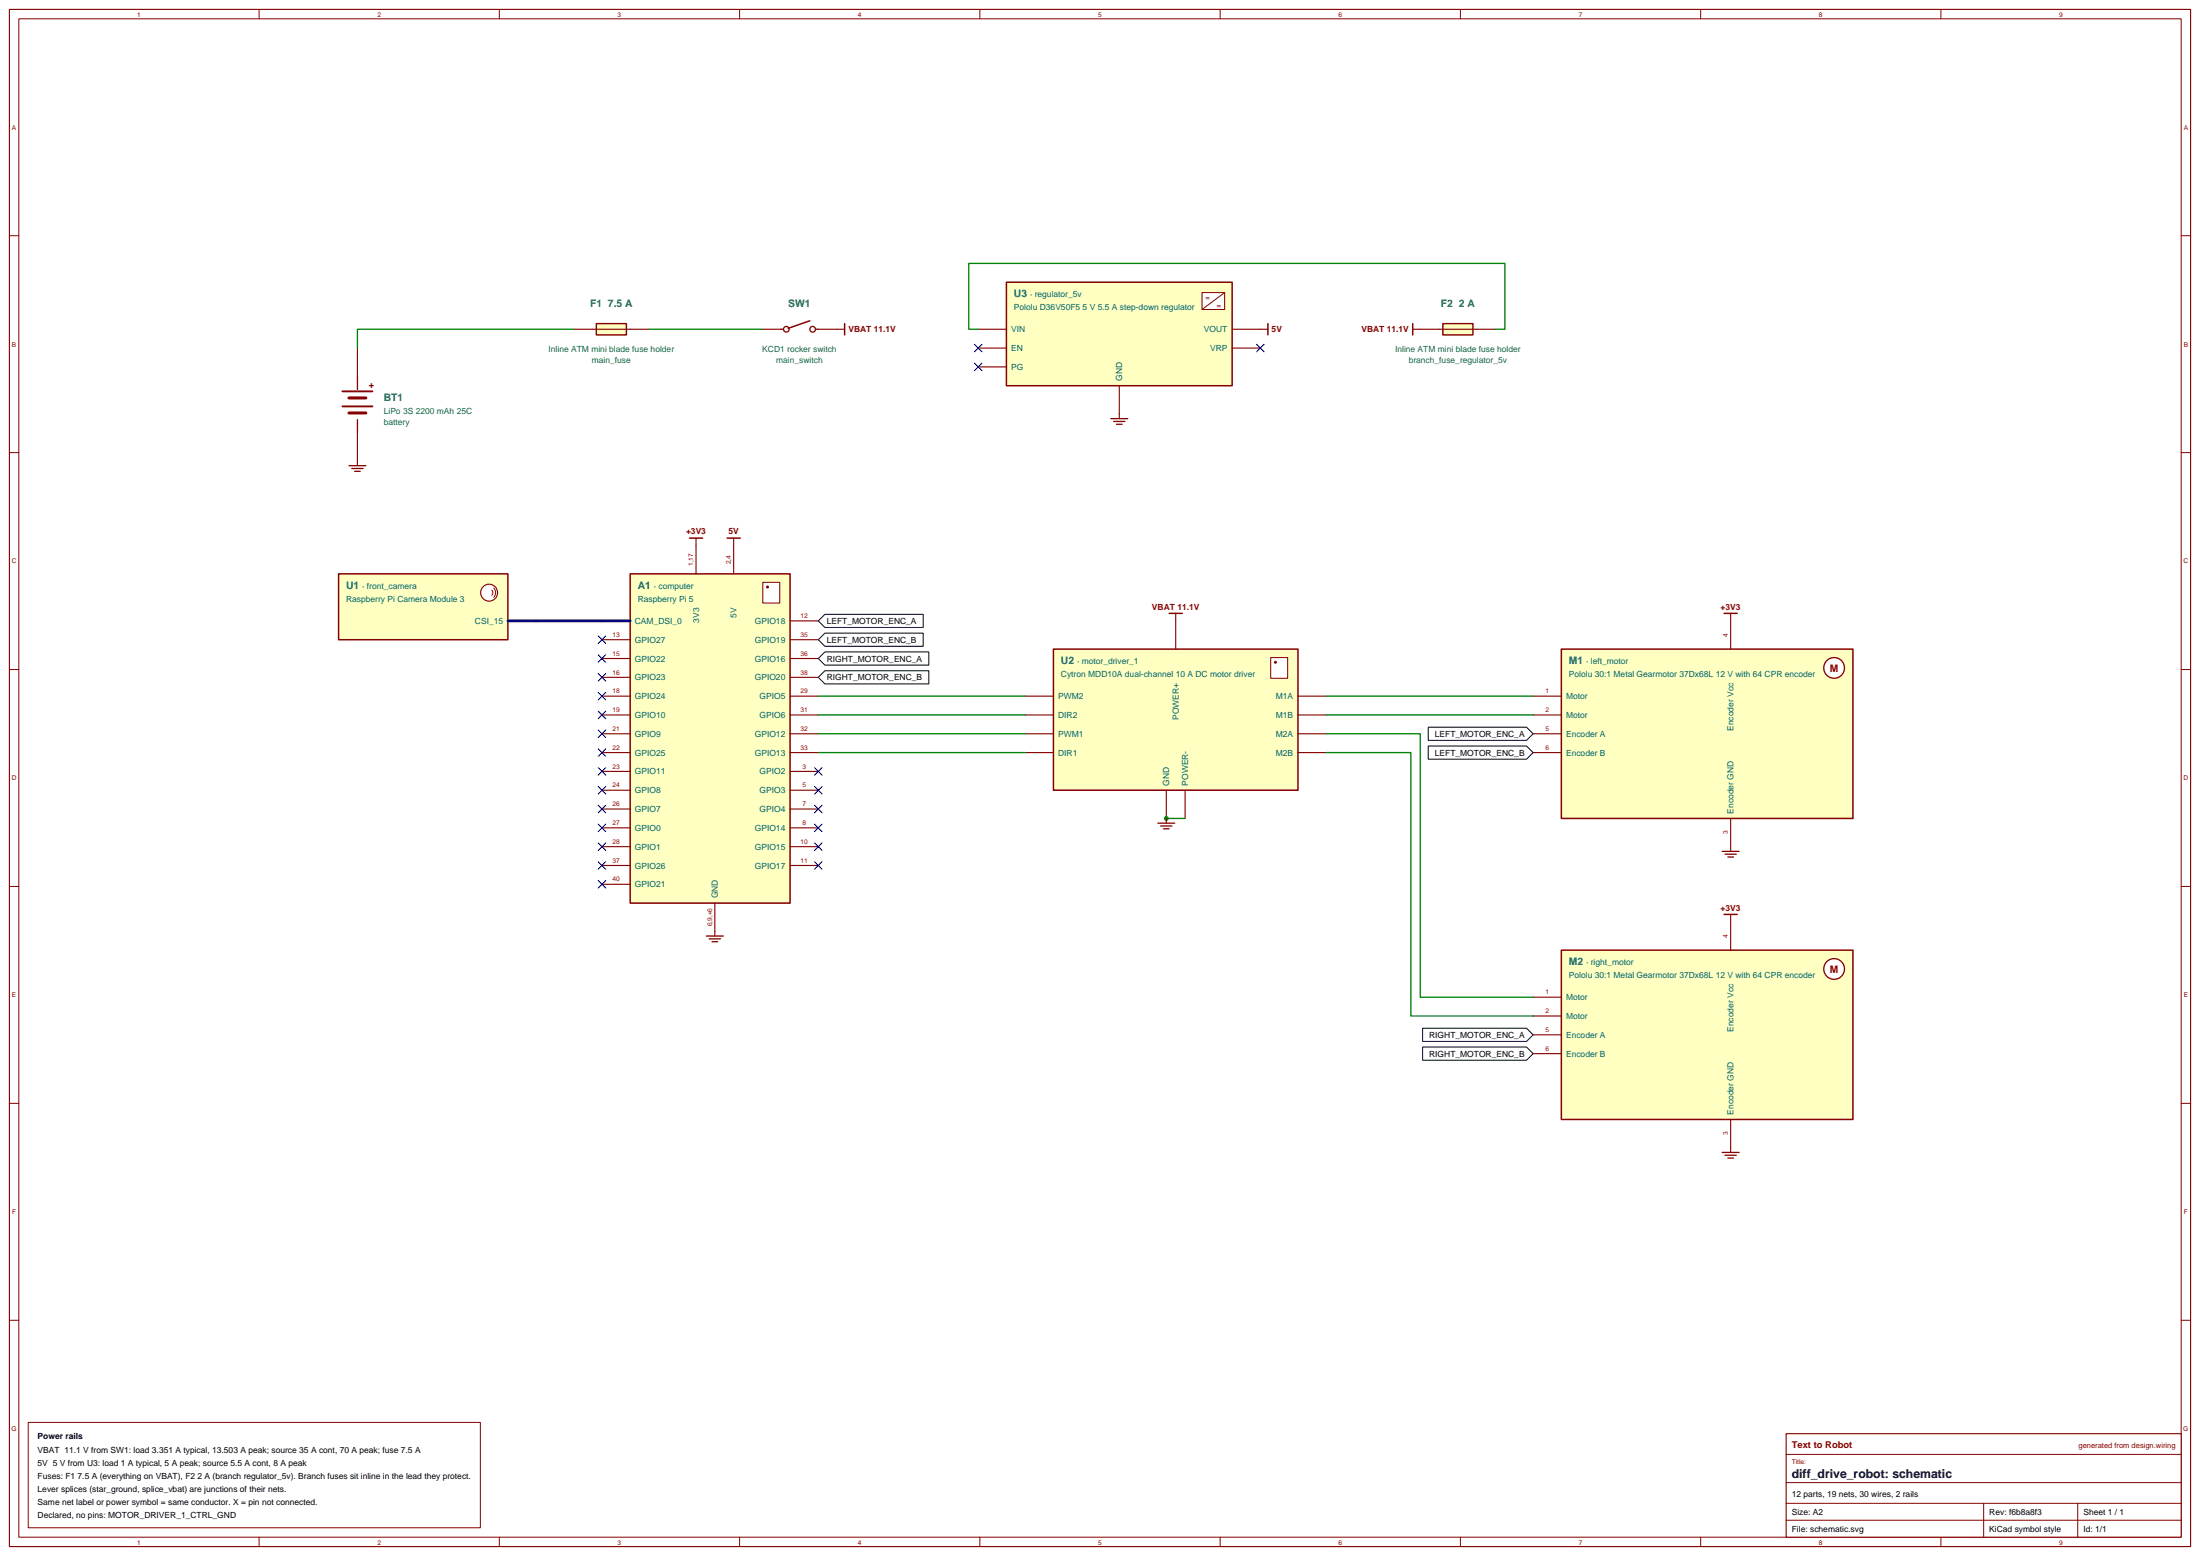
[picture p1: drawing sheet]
<svg xmlns="http://www.w3.org/2000/svg" width="825mm" height="583mm" viewBox="0 0 825 583" stroke-linecap="round" stroke-linejoin="round" font-family="sans-serif">
<path d="M3.5 3.5h818.1v576.5h-818.1z" fill="none" stroke="#850000" stroke-width=".42"/>
<g fill="none" stroke="#850000" stroke-width=".38">
<path d="M7.1 7.1h811v569.3h-811zM97.2 3.5v3.6M187.3 3.5v3.6M277.4 3.5v3.6M367.5 3.5v3.6M457.6 3.5v3.6M547.7 3.5v3.6M637.9 3.5v3.6M728 3.5v3.6M3.5 88.4h3.6M818.1 88.4h3.5M3.5 169.7h3.6"/>
<path d="M818.1 169.7h3.5M3.5 251.1h3.6M818.1 251.1h3.5M3.5 332.4h3.6M818.1 332.4h3.5M3.5 413.8h3.6M818.1 413.8h3.5M3.5 495.1h3.6M818.1 495.1h3.5M97.2 576.4v3.6M187.3 576.4v3.6M277.4 576.4v3.6"/>
<path d="M367.5 576.4v3.6M457.6 576.4v3.6M547.7 576.4v3.6M637.9 576.4v3.6M728 576.4v3.6"/>
</g>
<path d="M585.6 243.4h109.4v63.5h-109.4z" fill="#ffffc2" stroke="#850000" stroke-width=".56"/>
<circle cx="687.9" cy="250.5" r="3.9" fill="#fff" stroke="#850000" stroke-width=".49"/>
<path d="M649.1 232.8v10.6M575 261.1h10.6M575 268.1h10.6M575 275.2h10.6M575 282.2h10.6M649.1 306.9v10.6" fill="none" stroke="#850000" stroke-width=".42"/>
<path d="M585.6 356.3h109.4v63.5h-109.4z" fill="#ffffc2" stroke="#850000" stroke-width=".56"/>
<circle cx="687.9" cy="363.4" r="3.9" fill="#fff" stroke="#850000" stroke-width=".49"/>
<path d="M134.1 130.5v10.6M134.1 162.3v10.6M649.1 345.7v10.6M575 373.9h10.6M575 381h10.6M575 388.1h10.6M575 395.1h10.6M649.1 419.8v10.6" fill="none" stroke="#850000" stroke-width=".42"/>
<path d="M134.1 141.1v5M134.1 157.3v5" fill="none" stroke="#850000" stroke-width=".49"/>
<path d="M128.4 146.8h11.3M128.4 152.4h11.3" fill="none" stroke="#850000" stroke-width=".71"/>
<path d="M130.9 149.2h6.3M130.9 154.9h6.3" fill="none" stroke="#850000" stroke-width="1.1"/>
<path d="M236.4 215.2h59.9v123.5h-59.9z" fill="#ffffc2" stroke="#850000" stroke-width=".56"/>
<path d="M286.1 218.4h6.4v7.7h-6.4z" fill="#fff" stroke="#850000" stroke-width=".39"/>
<circle cx="287.9" cy="220.1" r=".56" fill="#850000"/>
<g fill="none" stroke="#850000" stroke-width=".42">
<path d="M261.1 204.6v10.6M275.2 204.6v10.6M225.8 232.8h10.6M225.8 239.9h10.6M296.3 232.8h10.6M296.3 239.9h10.6M225.8 246.9h10.6M225.8 254h10.6M296.3 246.9h10.6M296.3 254h10.6M225.8 261.1h10.6M225.8 268.1h10.6"/>
<path d="M225.8 275.2h10.6M296.3 261.1h10.6M296.3 268.1h10.6M296.3 275.2h10.6M225.8 289.3h10.6M225.8 296.3h10.6M225.8 282.2h10.6M296.3 289.3h10.6M296.3 296.3h10.6M296.3 282.2h10.6M225.8 303.4h10.6M225.8 310.4h10.6"/>
<path d="M225.8 317.5h10.6M296.3 303.4h10.6M296.3 310.4h10.6M296.3 317.5h10.6M225.8 324.6h10.6M225.8 331.6h10.6M268.1 338.7v10.5M296.3 324.6h10.6"/>
</g>
<path d="M225.8 232.8h10.6" fill="none" stroke="#0000c7" stroke-width="1.1"/>
<path d="M395.1 243.4h91.7v52.9h-91.7z" fill="#ffffc2" stroke="#850000" stroke-width=".56"/>
<path d="M476.6 246.6h6.4v7.8h-6.4z" fill="#fff" stroke="#850000" stroke-width=".39"/>
<circle cx="478.4" cy="248.4" r=".56" fill="#850000"/>
<path d="M441 232.8v10.6M384.5 261.1h10.6M384.5 268.1h10.6M384.5 275.2h10.6M486.8 261.1h10.6M486.8 268.1h10.6M486.8 275.2h10.6M384.5 282.2h10.6M437.4 296.3v10.6M444.5 296.3v10.6M486.8 282.2h10.6" fill="none" stroke="#850000" stroke-width=".42"/>
<path d="M377.5 105.8h84.6v38.8h-84.6z" fill="#ffffc2" stroke="#850000" stroke-width=".56"/>
<path d="M450.8 109.7h8.5v6.4h-8.5z" fill="#fff" stroke="#850000" stroke-width=".39"/>
<path d="M459.3 109.7l-8.5 6.4" fill="none" stroke="#850000" stroke-width=".38"/>
<path d="M366.9 123.5h10.6M366.9 130.5h10.6M366.9 137.6h10.6M462.1 123.5h10.6M462.1 130.5h10.6M419.8 144.6v10.6" fill="none" stroke="#850000" stroke-width=".42"/>
<g fill="#fff" stroke="#850000" stroke-width=".49">
<circle cx="294.9" cy="123.5" r="1.06"/>
<circle cx="304.8" cy="123.5" r="1.06"/>
</g>
<path d="M303.7 120.3l-8.1 2.8" fill="none" stroke="#850000" stroke-width=".56"/>
<path d="M292.8 123.5h1.1M305.9 123.5h1" fill="none" stroke="#850000" stroke-width=".49"/>
<path d="M285.8 123.5h7M306.9 123.5h7.1" fill="none" stroke="#850000" stroke-width=".42"/>
<path d="M127 215.2h63.5v24.7h-63.5z" fill="#ffffc2" stroke="#850000" stroke-width=".56"/>
<circle cx="183.4" cy="222.3" r="3.2" fill="#fff" stroke="#850000" stroke-width=".42"/>
<path d="M184.4 221.3l.4 1.2-.4 .7M185.2 220.5l.6 1 .1 1-.7 1.5" fill="none" stroke="#850000" stroke-width=".38"/>
<path d="M190.5 232.8h10.6" fill="none" stroke="#850000" stroke-width=".42"/>
<path d="M190.5 232.8h10.6" fill="none" stroke="#0000c7" stroke-width="1.1"/>
<path d="M223.7 121.4h11.2v4.2h-11.2z" fill="#ffffc2" stroke="#850000" stroke-width=".53"/>
<path d="M215.2 123.5h28.2" fill="none" stroke="#850000" stroke-width=".42"/>
<path d="M541.2 121.4h11.2v4.2h-11.2z" fill="#ffffc2" stroke="#850000" stroke-width=".53"/>
<path d="M532.7 123.5h28.2" fill="none" stroke="#850000" stroke-width=".42"/>
<path d="M437.4 306.9h7.1" fill="none" stroke="#008500" stroke-width=".49"/>
<circle cx="437.4" cy="306.9" r=".92" fill="#008500"/>
<path d="M649.1 230v2.8M649.1 317.5v1.8" fill="none" stroke="#850000" stroke-width=".42"/>
<path d="M645.9 319.3h6.4M647 320.3h4.2M648.1 321.4h2.1" fill="none" stroke="#850000" stroke-width=".49"/>
<path d="M646.6 230h5" fill="none" stroke="#850000" stroke-width=".56"/>
<g fill="#fff" stroke="#000" stroke-width=".38">
<path d="M535.7 272.7h36.9l2.4 2.5-2.4 2.4h-36.9z"/>
<path d="M535.7 279.8h36.9l2.4 2.4-2.4 2.5h-36.9z"/>
</g>
<path d="M649.1 342.9v2.8M649.1 430.4v1.8" fill="none" stroke="#850000" stroke-width=".42"/>
<path d="M645.9 432.2h6.4M647 433.2h4.2M648.1 434.3h2.1" fill="none" stroke="#850000" stroke-width=".49"/>
<path d="M646.6 342.9h5" fill="none" stroke="#850000" stroke-width=".56"/>
<g fill="#fff" stroke="#000" stroke-width=".38">
<path d="M533.6 385.6h39l2.4 2.5-2.4 2.4h-39z"/>
<path d="M533.6 392.6h39l2.4 2.5-2.4 2.5h-39z"/>
</g>
<path d="M134.1 172.9v1.7M261.1 201.8v2.8M275.2 201.8v2.8M268.1 349.2v1.8" fill="none" stroke="#850000" stroke-width=".42"/>
<path d="M130.9 174.6h6.3M131.9 175.7h4.3M133 176.7h2.1M264.9 351h6.4M266 352.1h4.2M267.1 353.1h2.1" fill="none" stroke="#850000" stroke-width=".49"/>
<path d="M258.6 201.8h4.9M272.7 201.8h4.9" fill="none" stroke="#850000" stroke-width=".56"/>
<path d="M305.5 287.9l2.8 2.8M305.5 294.9l2.8 2.8M308.3 287.9l-2.8 2.8M308.3 294.9l-2.8 2.8M305.5 302l2.8 2.8M305.5 309l2.8 2.9M305.5 316.1l2.8 2.8M308.3 302l-2.8 2.8M308.3 309l-2.8 2.9M308.3 316.1l-2.8 2.8M305.5 323.1l2.8 2.9M308.3 323.1l-2.8 2.9" fill="none" stroke="#0000c7" stroke-width=".42"/>
<path d="M306.9 232.8l2.5-2.4h36.9v4.9h-36.9z" fill="#fff" stroke="#000" stroke-width=".38"/>
<g fill="none" stroke="#0000c7" stroke-width=".42">
<path d="M224.4 238.5l2.8 2.8M227.2 238.5l-2.8 2.8M224.4 245.5l2.8 2.9M224.4 252.6l2.8 2.8M224.4 259.6l2.8 2.9M227.2 245.5l-2.8 2.9M227.2 252.6l-2.8 2.8M227.2 259.6l-2.8 2.9M224.4 266.7l2.8 2.8M224.4 273.8l2.8 2.8M227.2 266.7l-2.8 2.8M227.2 273.8l-2.8 2.8"/>
<path d="M224.4 280.8l2.8 2.8M224.4 287.9l2.8 2.8M224.4 294.9l2.8 2.8M227.2 280.8l-2.8 2.8M227.2 287.9l-2.8 2.8M227.2 294.9l-2.8 2.8M224.4 302l2.8 2.8M224.4 309l2.8 2.9M224.4 316.1l2.8 2.8M227.2 302l-2.8 2.8M227.2 309l-2.8 2.9M227.2 316.1l-2.8 2.8"/>
</g>
<g fill="#fff" stroke="#000" stroke-width=".38">
<path d="M309.4 237.4h36.9v5h-36.9l-2.5-2.5z"/>
<path d="M306.9 246.9l2.5-2.4h39v4.9h-39z"/>
</g>
<path d="M224.4 323.1l2.8 2.9M227.2 323.1l-2.8 2.9" fill="none" stroke="#0000c7" stroke-width=".42"/>
<path d="M306.9 254l2.5-2.5h39v5h-39z" fill="#fff" stroke="#000" stroke-width=".38"/>
<path d="M365.5 129.1l2.8 2.8M365.5 136.2l2.8 2.8M368.3 129.1l-2.8 2.8M368.3 136.2l-2.8 2.8M471.3 129.1l2.8 2.8M474.1 129.1l-2.8 2.8M224.4 330.2l2.8 2.8M227.2 330.2l-2.8 2.8" fill="none" stroke="#0000c7" stroke-width=".42"/>
<path d="M314 123.5h2.8M472.7 123.5h2.8M529.9 123.5h2.8M419.8 155.2v1.8M441 230v2.8M437.4 306.9v1.8" fill="none" stroke="#850000" stroke-width=".42"/>
<path d="M316.8 121.4v4.2M475.5 121.4v4.2M529.9 121.4v4.2M438.5 230h4.9" fill="none" stroke="#850000" stroke-width=".56"/>
<path d="M416.6 157h6.4M417.7 158h4.2M418.7 159.1h2.2M434.3 308.7h6.3M435.3 309.7h4.3M436.4 310.8h2.1" fill="none" stroke="#850000" stroke-width=".49"/>
<path d="M215.2 123.5h-81.1v7M243.4 123.5h42.4M366.9 123.5h-3.5v-24.7h201v24.7h-3.5M306.9 261.1h77.6M306.9 268.1h77.6M306.9 275.2h77.6M497.4 275.2h35.3v98.7h42.3M497.4 261.1h77.6M497.4 268.1h77.6M306.9 282.2h77.6M497.4 282.2h31.8v98.8h45.8" fill="none" stroke="#008500" stroke-width=".49"/>
<path d="M201.1 232.8h24.7" fill="none" stroke="#0000c7" stroke-width="1.1"/>
<path d="M10.6 533.4h169.6v39.5h-169.6z" fill="#fff" stroke="#850000" stroke-width=".38"/>
<path d="M669.9 537.6h148.2v38.8h-148.2z" fill="#fff" stroke="#850000" stroke-width=".42"/>
<path d="M669.9 545.4h148.2M669.9 556h148.2M669.9 563.7h148.2M669.9 570.1h148.2M744 563.7v12.7M779.3 563.7v12.7" fill="none" stroke="#850000" stroke-width=".38"/>
<text font-size="4.6" x="672" y="554.2">diff_drive_robot: schematic</text>
<g font-size="3.9" fill="#006363">
<text x="380.3" y="111.5">U3</text>
<text x="221.3" y="115">F1 7.5 A</text>
<text x="295.7" y="115">SW1</text>
<text x="540.4" y="115">F2 2 A</text>
<text x="143.9" y="150.3">BT1</text>
<text x="129.8" y="220.8">U1</text>
<text x="239.2" y="220.8">A1</text>
<text x="397.9" y="249.1">U2</text>
<text x="588.4" y="249.1">M1</text>
<text x="588.4" y="361.9">M2</text>
</g>
<g font-size="3.9" fill="#850000">
<text x="686.3" y="251.9">M</text>
<text x="686.3" y="364.8">M</text>
</g>
<g font-size="3.5" fill="#850000">
<text x="138.3" y="145.3">+</text>
<text x="672" y="542.9">Text to Robot</text>
</g>
<g font-size="3.2" fill="#006363">
<text x="386.3" y="111.5">· regulator_5v</text>
<text x="380.3" y="116.4">Pololu D36V50F5 5 V 5.5 A step-down regulator</text>
<text x="379.2" y="124.6">VIN</text>
<text x="451.6" y="124.6">VOUT</text>
<text x="205.7" y="131.9">Inline ATM mini blade fuse holder</text>
<text x="285.9" y="131.9">KCD1 rocker switch</text>
<text x="379.2" y="131.7">EN</text>
<text x="453.8" y="131.7">VRP</text>
<text x="523.2" y="131.9">Inline ATM mini blade fuse holder</text>
<text x="222" y="136.2">main_fuse</text>
<text x="291.1" y="136.2">main_switch</text>
<text x="528.4" y="136.2">branch_fuse_regulator_5v</text>
<text x="379.2" y="138.7">PG</text>
<text x="420.9" y="142.9" transform="rotate(-90 420.9 142.9)">GND</text>
<text x="143.9" y="155.2">LiPo 3S 2200 mAh 25C</text>
<text x="143.9" y="159.5">battery</text>
<text x="135.9" y="220.8">· front_camera</text>
<text x="245.2" y="220.8">· computer</text>
<text x="129.8" y="225.8">Raspberry Pi Camera Module 3</text>
<text x="239.2" y="225.8">Raspberry Pi 5</text>
<text x="178.1" y="234">CSI_15</text>
<text x="238.1" y="234">CAM_DSI_0</text>
<text x="262.2" y="233.5" transform="rotate(-90 262.2 233.5)">3V3</text>
<text x="276.3" y="231.8" transform="rotate(-90 276.3 231.8)">5V</text>
<text x="283.1" y="234">GPIO18</text>
<text x="238.1" y="241">GPIO27</text>
<text x="283.1" y="241">GPIO19</text>
<text x="238.1" y="248.1">GPIO22</text>
<text x="283.1" y="248.1">GPIO16</text>
<text x="404" y="249.1">· motor_driver_1</text>
<text x="594.9" y="249.1">· left_motor</text>
<text x="238.1" y="255.1">GPIO23</text>
<text x="283.1" y="255.1">GPIO20</text>
<text x="397.9" y="254">Cytron MDD10A dual-channel 10 A DC motor driver</text>
<text x="588.4" y="254">Pololu 30:1 Metal Gearmotor 37Dx68L 12 V with 64 CPR encoder</text>
<text x="238.1" y="262.2">GPIO24</text>
<text x="284.9" y="262.2">GPIO5</text>
<text x="396.9" y="262.2">PWM2</text>
<text x="478.5" y="262.2">M1A</text>
<text x="587.4" y="262.2">Motor</text>
<text x="238.1" y="269.2">GPIO10</text>
<text x="284.9" y="269.2">GPIO6</text>
<text x="396.9" y="269.2">DIR2</text>
<text x="442.1" y="270" transform="rotate(-90 442.1 270)">POWER+</text>
<text x="478.5" y="269.2">M1B</text>
<text x="587.4" y="269.2">Motor</text>
<text x="650.2" y="274.1" transform="rotate(-90 650.2 274.1)">Encoder Vcc</text>
<text x="238.1" y="276.3">GPIO9</text>
<text x="283.1" y="276.3">GPIO12</text>
<text x="396.9" y="276.3">PWM1</text>
<text x="478.5" y="276.3">M2A</text>
<text x="587.4" y="276.3">Encoder A</text>
<text x="238.1" y="283.4">GPIO25</text>
<text x="283.1" y="283.4">GPIO13</text>
<text x="396.9" y="283.4">DIR1</text>
<text x="478.5" y="283.4">M2B</text>
<text x="587.4" y="283.4">Encoder B</text>
<text x="238.1" y="290.4">GPIO11</text>
<text x="284.9" y="290.4">GPIO2</text>
<text x="238.1" y="297.5">GPIO8</text>
<text x="284.9" y="297.5">GPIO3</text>
<text x="438.6" y="294.6" transform="rotate(-90 438.6 294.6)">GND</text>
<text x="445.6" y="294.6" transform="rotate(-90 445.6 294.6)">POWER-</text>
<text x="238.1" y="304.5">GPIO7</text>
<text x="284.9" y="304.5">GPIO4</text>
<text x="650.2" y="305.2" transform="rotate(-90 650.2 305.2)">Encoder GND</text>
<text x="238.1" y="311.6">GPIO0</text>
<text x="283.1" y="311.6">GPIO14</text>
<text x="238.1" y="318.6">GPIO1</text>
<text x="283.1" y="318.6">GPIO15</text>
<text x="238.1" y="325.7">GPIO26</text>
<text x="283.1" y="325.7">GPIO17</text>
<text x="238.1" y="332.7">GPIO21</text>
<text x="269.2" y="336.9" transform="rotate(-90 269.2 336.9)">GND</text>
<text x="594.9" y="361.9">· right_motor</text>
<text x="588.4" y="366.9">Pololu 30:1 Metal Gearmotor 37Dx68L 12 V with 64 CPR encoder</text>
<text x="587.4" y="375.1">Motor</text>
<text x="587.4" y="382.1">Motor</text>
<text x="587.4" y="389.2">Encoder A</text>
<text x="650.2" y="387" transform="rotate(-90 650.2 387)">Encoder Vcc</text>
<text x="587.4" y="396.2">Encoder B</text>
<text x="650.2" y="418" transform="rotate(-90 650.2 418)">Encoder GND</text>
</g>
<g font-size="3.2" fill="#850000">
<text x="318.2" y="124.6">VBAT 11.1V</text>
<text x="477" y="124.6">5V</text>
<text x="510.6" y="124.6">VBAT 11.1V</text>
<text x="257.3" y="200.4">+3V3</text>
<text x="273.2" y="200.4">5V</text>
<text x="432.1" y="228.6">VBAT 11.1V</text>
<text x="645.4" y="228.6">+3V3</text>
<text x="645.4" y="341.5">+3V3</text>
</g>
<g font-size="3.2">
<text x="310.1" y="234">LEFT_MOTOR_ENC_A</text>
<text x="310.1" y="241">LEFT_MOTOR_ENC_B</text>
<text x="310.1" y="248.1">RIGHT_MOTOR_ENC_A</text>
<text x="310.1" y="255.1">RIGHT_MOTOR_ENC_B</text>
<text x="538.2" y="276.3">LEFT_MOTOR_ENC_A</text>
<text x="538.2" y="283.4">LEFT_MOTOR_ENC_B</text>
<text x="536" y="389.2">RIGHT_MOTOR_ENC_A</text>
<text x="536" y="396.2">RIGHT_MOTOR_ENC_B</text>
<text x="14.1" y="539.8">Power rails</text>
<text x="14.1" y="544.7">VBAT 11.1 V from SW1: load 3.351 A typical, 13.503 A peak; source 35 A cont, 70 A peak; fuse 7.5 A</text>
<text x="14.1" y="549.6">5V 5 V from U3: load 1 A typical, 5 A peak; source 5.5 A cont, 8 A peak</text>
<text x="14.1" y="554.6">Fuses: F1 7.5 A (everything on VBAT), F2 2 A (branch regulator_5v). Branch fuses sit inline in the lead they protect.</text>
<text x="14.1" y="559.5">Lever splices (star_ground, splice_vbat) are junctions of their nets.</text>
<text x="672" y="561.3">12 parts, 19 nets, 30 wires, 2 rails</text>
<text x="14.1" y="564.4">Same net label or power symbol = same conductor. X = pin not connected.</text>
<text x="14.1" y="569.4">Declared, no pins: MOTOR_DRIVER_1_CTRL_GND</text>
<text x="672" y="568">Size: A2</text>
<text x="746.1" y="568">Rev: f6b8a8f3</text>
<text x="781.4" y="568">Sheet 1 / 1</text>
<text x="672" y="574.3">File: schematic.svg</text>
<text x="746.1" y="574.3">KiCad symbol style</text>
<text x="781.4" y="574.3">Id: 1/1</text>
</g>
<g font-size="2.8" fill="#850000">
<text x="452.1" y="112.5">=</text>
<text x="456.4" y="115.4">=</text>
<text x="779.6" y="542.9">generated from design.wiring</text>
</g>
<g font-size="2.5" fill="#850000">
<text x="51.4" y="6.4">1</text>
<text x="141.5" y="6.4">2</text>
<text x="231.7" y="6.4">3</text>
<text x="321.8" y="6.4">4</text>
<text x="411.9" y="6.4">5</text>
<text x="502" y="6.4">6</text>
<text x="592.1" y="6.4">7</text>
<text x="682.2" y="6.4">8</text>
<text x="772.3" y="6.4">9</text>
<text x="4.5" y="48.6">A</text>
<text x="819" y="48.6">A</text>
<text x="4.5" y="129.9">B</text>
<text x="819" y="129.9">B</text>
<text x="4.4" y="211.3">C</text>
<text x="819" y="211.3">C</text>
<text x="4.4" y="292.6">D</text>
<text x="819" y="292.6">D</text>
<text x="4.5" y="374">E</text>
<text x="819" y="374">E</text>
<text x="4.5" y="455.3">F</text>
<text x="819.1" y="455.3">F</text>
<text x="4.3" y="536.6">G</text>
<text x="818.9" y="536.6">G</text>
<text x="672" y="548.9">Title:</text>
<text x="51.4" y="579.3">1</text>
<text x="141.5" y="579.3">2</text>
<text x="231.7" y="579.3">3</text>
<text x="321.8" y="579.3">4</text>
<text x="411.9" y="579.3">5</text>
<text x="502" y="579.3">6</text>
<text x="592.1" y="579.3">7</text>
<text x="682.2" y="579.3">8</text>
<text x="772.3" y="579.3">9</text>
</g>
<g font-size="2.5" fill="#a80000">
<text x="260" y="212.3" transform="rotate(-90 260 212.3)">1,17</text>
<text x="274.1" y="211.6" transform="rotate(-90 274.1 211.6)">2,4</text>
<text x="300.3" y="231.8">12</text>
<text x="229.7" y="238.8">13</text>
<text x="300.3" y="238.8">35</text>
<text x="648.1" y="238.8" transform="rotate(-90 648.1 238.8)">4</text>
<text x="229.7" y="245.9">15</text>
<text x="300.3" y="245.9">36</text>
<text x="229.7" y="252.9">16</text>
<text x="300.3" y="252.9">38</text>
<text x="229.7" y="260">18</text>
<text x="300.3" y="260">29</text>
<text x="579.6" y="260">1</text>
<text x="229.7" y="267.1">19</text>
<text x="300.3" y="267.1">31</text>
<text x="579.6" y="267.1">2</text>
<text x="229.7" y="274.1">21</text>
<text x="300.3" y="274.1">32</text>
<text x="579.6" y="274.1">5</text>
<text x="229.7" y="281.2">22</text>
<text x="300.3" y="281.2">33</text>
<text x="579.6" y="281.2">6</text>
<text x="229.7" y="288.2">23</text>
<text x="300.9" y="288.2">3</text>
<text x="229.7" y="295.3">24</text>
<text x="300.9" y="295.3">5</text>
<text x="229.7" y="302.3">26</text>
<text x="300.9" y="302.3">7</text>
<text x="229.7" y="309.4">27</text>
<text x="300.9" y="309.4">8</text>
<text x="229.7" y="316.4">28</text>
<text x="300.3" y="316.4">10</text>
<text x="648.1" y="312.9" transform="rotate(-90 648.1 312.9)">3</text>
<text x="229.7" y="323.5">37</text>
<text x="300.3" y="323.5">11</text>
<text x="229.7" y="330.6">40</text>
<text x="267.1" y="347.4" transform="rotate(-90 267.1 347.4)">6,9,+6</text>
<text x="648.1" y="351.7" transform="rotate(-90 648.1 351.7)">4</text>
<text x="579.6" y="372.9">1</text>
<text x="579.6" y="379.9">2</text>
<text x="579.6" y="387">5</text>
<text x="579.6" y="394.1">6</text>
<text x="648.1" y="425.8" transform="rotate(-90 648.1 425.8)">3</text>
</g>
</svg>
